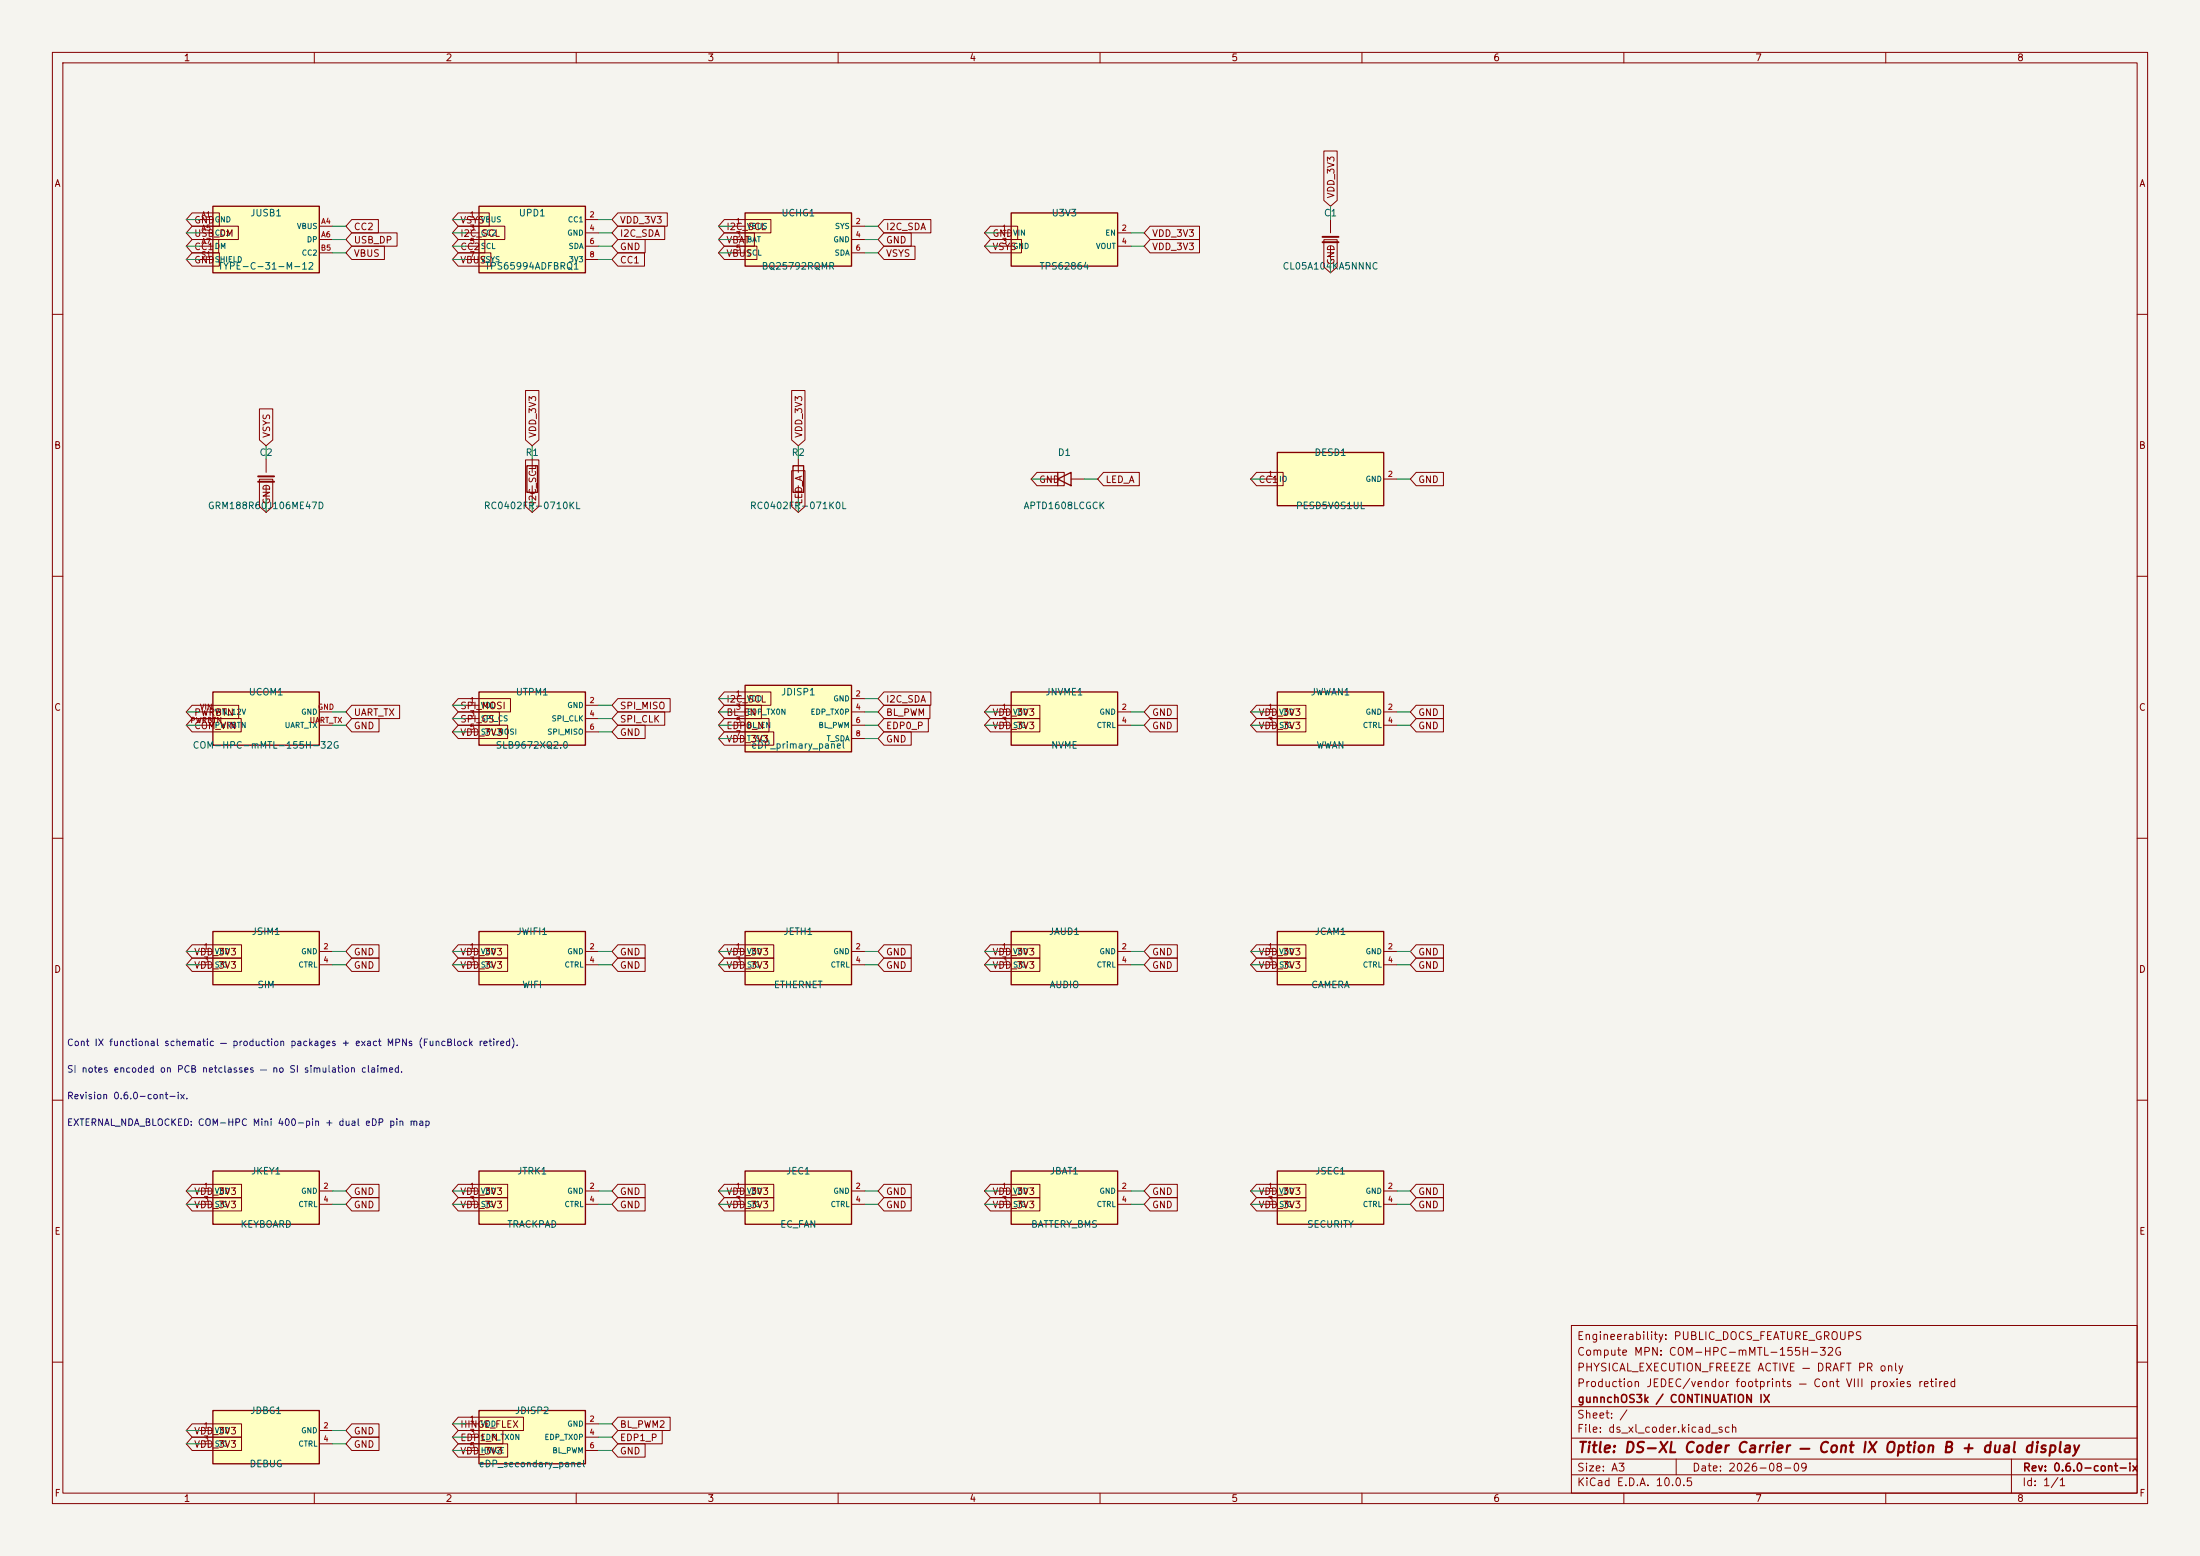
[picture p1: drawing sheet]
<svg xmlns="http://www.w3.org/2000/svg" width="420mm" height="297mm" viewBox="0 0 420 297" stroke-linecap="round" stroke-linejoin="round" font-family="sans-serif">
<path d="M0 0h420v297h-420z" fill="#f5f4ef" stroke="#f5f4ef" stroke-width=".19"/>
<g fill="none" stroke="#840000" stroke-width=".19">
<path d="M10 10h400v277h-400zM12 12h396v273h-396zM60 10v2M110 10v2M160 10v2M210 10v2M260 10v2M310 10v2M360 10v2M10 60h2M408 60h2M10 110h2"/>
<path d="M408 110h2M10 160h2M408 160h2M10 210h2M408 210h2M300 253h108v32h-108zM10 260h2M300 278.5h108M300 274.5h108M300 268.5h108M320 278.5v3M384 278.5v6.5"/>
<path d="M408 260h2M60 285v2M110 285v2M160 285v2M210 285v2M260 285v2M300 281.5h108M310 285v2M360 285v2"/>
</g>
<path d="M243.8 86.4h20.4v10.1h-20.4z" fill="#ffffc2"/>
<path d="M243.8 86.4h20.4v10.1h-20.4z" fill="none" stroke="#840000" stroke-width=".25"/>
<path d="M241.3 91.4h2.5M264.2 91.4h2.5" fill="none" stroke="#840000" stroke-width=".19"/>
<path d="M40.6 269.2h20.4v10.2h-20.4z" fill="#ffffc2"/>
<path d="M40.6 269.2h20.4v10.2h-20.4z" fill="none" stroke="#840000" stroke-width=".25"/>
<path d="M38.1 273h2.5M38.1 275.6h2.5M61 273h2.5M61 275.6h2.5" fill="none" stroke="#840000" stroke-width=".19"/>
<path d="M91.4 223.5h20.4v10.2h-20.4z" fill="#ffffc2"/>
<path d="M91.4 223.5h20.4v10.2h-20.4z" fill="none" stroke="#840000" stroke-width=".25"/>
<path d="M88.9 227.3h2.5M88.9 229.9h2.5M111.8 227.3h2.5M111.8 229.9h2.5" fill="none" stroke="#840000" stroke-width=".19"/>
<path d="M40.6 223.5h20.4v10.2h-20.4z" fill="#ffffc2"/>
<path d="M40.6 223.5h20.4v10.2h-20.4z" fill="none" stroke="#840000" stroke-width=".25"/>
<path d="M38.1 227.3h2.5M38.1 229.9h2.5M61 227.3h2.5M61 229.9h2.5" fill="none" stroke="#840000" stroke-width=".19"/>
<path d="M91.4 177.8h20.4v10.2h-20.4z" fill="#ffffc2"/>
<path d="M91.4 177.8h20.4v10.2h-20.4z" fill="none" stroke="#840000" stroke-width=".25"/>
<path d="M88.9 181.6h2.5M88.9 184.2h2.5M111.8 181.6h2.5M111.8 184.2h2.5" fill="none" stroke="#840000" stroke-width=".19"/>
<path d="M142.2 40.6h20.4v10.2h-20.4z" fill="#ffffc2"/>
<path d="M142.2 40.6h20.4v10.2h-20.4zM151.4 88.9h2v5.1h-2z" fill="none" stroke="#840000" stroke-width=".25"/>
<path d="M139.7 43.2h2.5M139.7 45.7h2.5M139.7 48.3h2.5M162.6 43.2h2.5M162.6 45.7h2.5M162.6 48.3h2.5M152.4 87.6v2.6M152.4 92.7v2.6" fill="none" stroke="#840000" stroke-width=".19"/>
<path d="M40.6 177.8h20.4v10.2h-20.4z" fill="#ffffc2"/>
<path d="M40.6 177.8h20.4v10.2h-20.4z" fill="none" stroke="#840000" stroke-width=".25"/>
<path d="M38.1 181.6h2.5M38.1 184.2h2.5M61 181.6h2.5M61 184.2h2.5" fill="none" stroke="#840000" stroke-width=".19"/>
<path d="M91.4 132.1h20.4v10.1h-20.4z" fill="#ffffc2"/>
<path d="M91.4 132.1h20.4v10.1h-20.4z" fill="none" stroke="#840000" stroke-width=".25"/>
<path d="M88.9 134.6h2.5M88.9 137.2h2.5M88.9 139.7h2.5M111.8 134.6h2.5M111.8 137.2h2.5M111.8 139.7h2.5" fill="none" stroke="#840000" stroke-width=".19"/>
<path d="M40.6 132.1h20.4v10.1h-20.4z" fill="#ffffc2"/>
<path d="M100.6 88.9h2v5.1h-2zM40.6 132.1h20.4v10.1h-20.4z" fill="none" stroke="#840000" stroke-width=".25"/>
<path d="M101.6 87.6v2.6M101.6 92.7v2.6M38.1 135.9h2.5M38.1 138.4h2.5M61 135.9h2.5M61 138.4h2.5" fill="none" stroke="#840000" stroke-width=".19"/>
<path d="M193 40.6h20.4v10.2h-20.4z" fill="#ffffc2"/>
<path d="M193 40.6h20.4v10.2h-20.4z" fill="none" stroke="#840000" stroke-width=".25"/>
<path d="M190.5 44.5h2.5M190.5 47h2.5M213.4 44.5h2.5M213.4 47h2.5M50.8 87.6v2.6M50.8 92.7v2.6" fill="none" stroke="#840000" stroke-width=".19"/>
<path d="M49.3 90.9h3M49.3 91.9h3" fill="none" stroke="#840000" stroke-width=".37"/>
<path d="M40.6 39.4h20.4v12.7h-20.4z" fill="#ffffc2"/>
<path d="M40.6 39.4h20.4v12.7h-20.4z" fill="none" stroke="#840000" stroke-width=".25"/>
<path d="M38.1 41.9h2.5M38.1 44.5h2.5M38.1 47h2.5M38.1 49.5h2.5M61 43.2h2.5M61 45.7h2.5M61 48.3h2.5" fill="none" stroke="#840000" stroke-width=".19"/>
<path d="M91.4 269.2h20.4v10.2h-20.4z" fill="#ffffc2"/>
<path d="M91.4 269.2h20.4v10.2h-20.4z" fill="none" stroke="#840000" stroke-width=".25"/>
<path d="M88.9 271.8h2.5M88.9 274.3h2.5M88.9 276.9h2.5M111.8 271.8h2.5M111.8 274.3h2.5M111.8 276.9h2.5" fill="none" stroke="#840000" stroke-width=".19"/>
<path d="M91.4 39.4h20.4v12.7h-20.4z" fill="#ffffc2"/>
<path d="M91.4 39.4h20.4v12.7h-20.4z" fill="none" stroke="#840000" stroke-width=".25"/>
<path d="M88.9 41.9h2.5M88.9 44.5h2.5M88.9 47h2.5M88.9 49.5h2.5M111.8 41.9h2.5M111.8 44.5h2.5M111.8 47h2.5M111.8 49.5h2.5" fill="none" stroke="#840000" stroke-width=".19"/>
<path d="M243.8 223.5h20.4v10.2h-20.4z" fill="#ffffc2"/>
<path d="M243.8 223.5h20.4v10.2h-20.4z" fill="none" stroke="#840000" stroke-width=".25"/>
<path d="M241.3 227.3h2.5M241.3 229.9h2.5M264.2 227.3h2.5M264.2 229.9h2.5" fill="none" stroke="#840000" stroke-width=".19"/>
<path d="M193 223.5h20.4v10.2h-20.4z" fill="#ffffc2"/>
<path d="M193 223.5h20.4v10.2h-20.4z" fill="none" stroke="#840000" stroke-width=".25"/>
<path d="M254 41.9v2.6M254 47v2.5M190.5 227.3h2.5M190.5 229.9h2.5M213.4 227.3h2.5M213.4 229.9h2.5" fill="none" stroke="#840000" stroke-width=".19"/>
<path d="M252.5 45.2h3M252.5 46.2h3" fill="none" stroke="#840000" stroke-width=".37"/>
<path d="M243.8 177.8h20.4v10.2h-20.4z" fill="#ffffc2"/>
<path d="M243.8 177.8h20.4v10.2h-20.4z" fill="none" stroke="#840000" stroke-width=".25"/>
<path d="M241.3 181.6h2.5M241.3 184.2h2.5M264.2 181.6h2.5M264.2 184.2h2.5" fill="none" stroke="#840000" stroke-width=".19"/>
<path d="M193 177.8h20.4v10.2h-20.4z" fill="#ffffc2"/>
<path d="M193 177.8h20.4v10.2h-20.4z" fill="none" stroke="#840000" stroke-width=".25"/>
<path d="M190.5 181.6h2.5M190.5 184.2h2.5M213.4 181.6h2.5M213.4 184.2h2.5" fill="none" stroke="#840000" stroke-width=".19"/>
<path d="M142.2 130.8h20.4v12.7h-20.4z" fill="#ffffc2"/>
<path d="M142.2 130.8h20.4v12.7h-20.4z" fill="none" stroke="#840000" stroke-width=".25"/>
<path d="M139.7 133.4h2.5M139.7 135.9h2.5M139.7 138.4h2.5M162.6 133.4h2.5M162.6 135.9h2.5M162.6 138.4h2.5M139.7 141h2.5M162.6 141h2.5" fill="none" stroke="#840000" stroke-width=".19"/>
<path d="M142.2 223.5h20.4v10.2h-20.4z" fill="#ffffc2"/>
<path d="M201.9 91.4l2.6-1.2v2.5zM201.9 90.2v2.5M142.2 223.5h20.4v10.2h-20.4z" fill="none" stroke="#840000" stroke-width=".25"/>
<path d="M199.4 91.4h2.5M204.5 91.4h2.5M139.7 227.3h2.5M139.7 229.9h2.5M162.6 227.3h2.5M162.6 229.9h2.5" fill="none" stroke="#840000" stroke-width=".19"/>
<path d="M142.2 177.8h20.4v10.2h-20.4z" fill="#ffffc2"/>
<path d="M142.2 177.8h20.4v10.2h-20.4z" fill="none" stroke="#840000" stroke-width=".25"/>
<path d="M139.7 181.6h2.5M139.7 184.2h2.5M162.6 181.6h2.5M162.6 184.2h2.5" fill="none" stroke="#840000" stroke-width=".19"/>
<path d="M243.8 132.1h20.4v10.1h-20.4z" fill="#ffffc2"/>
<path d="M243.8 132.1h20.4v10.1h-20.4z" fill="none" stroke="#840000" stroke-width=".25"/>
<path d="M241.3 135.9h2.5M241.3 138.4h2.5M264.2 135.9h2.5M264.2 138.4h2.5" fill="none" stroke="#840000" stroke-width=".19"/>
<path d="M193 132.1h20.4v10.1h-20.4z" fill="#ffffc2"/>
<path d="M193 132.1h20.4v10.1h-20.4z" fill="none" stroke="#840000" stroke-width=".25"/>
<g fill="none" stroke="#840000" stroke-width=".19">
<path d="M252.7 28.8h2.6v9.5l-1.3 1.1-1.3-1.1zM36.7 45.7h5.1v2.6h-5.1l-1.1-1.3zM36.7 40.6h5.2v2.6h-5.2l-1.1-1.3zM36.7 48.3h5.2v2.5h-5.2l-1.1-1.3zM36.7 43.2h8.8v2.5h-8.8l-1.1-1.2zM67.2 47h6.2v2.5h-6.2l-1.2-1.2zM67.2 41.9h5v2.6h-5l-1.2-1.3zM67.2 44.4h8.6v2.6h-8.6l-1.2-1.3zM87.5 48.3h6.2v2.5h-6.2l-1.1-1.3zM87.5 45.7h5.1v2.6h-5.1l-1.1-1.3zM87.5 43.2h8.9v2.5h-8.9l-1.1-1.2zM87.5 40.6h5.9v2.6h-5.9l-1.1-1.3z"/>
<path d="M118 45.7h5.2v2.6h-5.2l-1.2-1.3zM118 43.2h8.9v2.5h-8.9l-1.2-1.2zM118 48.3h5v2.5h-5l-1.2-1.3zM118 40.6h9.4v2.6h-9.4l-1.2-1.3zM138.3 47h6.2v2.5h-6.2l-1.1-1.2zM138.3 41.9h8.9v2.6h-8.9l-1.1-1.3zM138.3 44.4h5.7v2.6h-5.7l-1.1-1.3zM168.8 47h5.9v2.5h-5.9l-1.2-1.2zM168.8 44.4h5.2v2.6h-5.2l-1.2-1.3zM168.8 41.9h8.9v2.6h-8.9l-1.2-1.3zM189.1 45.7h5.9v2.6h-5.9l-1.1-1.3zM189.1 43.2h5.2v2.5h-5.2l-1.1-1.2z"/>
<path d="M219.6 45.7h9.4v2.6h-9.4l-1.2-1.3zM219.6 43.2h9.4v2.5h-9.4l-1.2-1.2zM252.7 45.8h2.6v5.2l-1.3 1.1-1.3-1.1zM49.5 78h2.6v6l-1.3 1.1-1.3-1.1zM100.3 74.5h2.6v9.5l-1.3 1.1-1.3-1.1zM151.1 74.5h2.6v9.5l-1.3 1.1-1.3-1.1zM49.5 91.5h2.6v5.2l-1.3 1.1-1.3-1.1zM100.3 87.8h2.6v8.9l-1.3 1.1-1.3-1.1zM151.1 89.8h2.6v6.9l-1.3 1.1-1.3-1.1zM198 90.2h5.2v2.5h-5.2l-1.2-1.3zM210.7 90.2h6.8v2.5h-6.8l-1.2-1.3zM239.9 90.2h5.1v2.5h-5.1l-1.1-1.3z"/>
<path d="M270.4 90.2h5.2v2.5h-5.2l-1.2-1.3zM36.7 134.6h8.9v2.6h-8.9l-1.1-1.3zM36.7 137.2h9.3v2.5h-9.3l-1.1-1.3zM67.2 134.6h9.1v2.6h-9.1l-1.2-1.3zM67.2 137.2h5.2v2.5h-5.2l-1.2-1.3zM87.5 138.4h9.4v2.6h-9.4l-1.1-1.3zM87.5 133.3h10v2.6h-10l-1.1-1.3zM87.5 135.9h7.8v2.5h-7.8l-1.1-1.2zM118 133.3h9.9v2.6h-9.9l-1.2-1.3zM118 135.9h8.9v2.5h-8.9l-1.2-1.2zM118 138.4h5.2v2.6h-5.2l-1.2-1.3zM138.3 134.6h7.1v2.6h-7.1l-1.1-1.3z"/>
<path d="M138.3 132.1h8.9v2.5h-8.9l-1.1-1.2zM138.3 139.7h9.4v2.5h-9.4l-1.1-1.2zM138.3 137.2h8.5v2.5h-8.5l-1.1-1.3zM168.8 137.2h8.4v2.5h-8.4l-1.2-1.3zM168.8 134.6h8.7v2.6h-8.7l-1.2-1.3zM168.8 132.1h8.9v2.5h-8.9l-1.2-1.2zM168.8 139.7h5.2v2.5h-5.2l-1.2-1.2zM189.1 137.2h9.4v2.5h-9.4l-1.1-1.3zM189.1 134.6h9.4v2.6h-9.4l-1.1-1.3zM190.5 135.9h2.5M190.5 138.4h2.5M213.4 135.9h2.5"/>
<path d="M213.4 138.4h2.5M219.6 137.2h5.2v2.5h-5.2l-1.2-1.3zM219.6 134.6h5.2v2.6h-5.2l-1.2-1.3zM239.9 137.2h9.4v2.5h-9.4l-1.1-1.3zM239.9 134.6h9.4v2.6h-9.4l-1.1-1.3zM270.4 137.2h5.2v2.5h-5.2l-1.2-1.3zM270.4 134.6h5.2v2.6h-5.2l-1.2-1.3zM36.7 180.3h9.4v2.6h-9.4l-1.1-1.3zM36.7 182.9h9.4v2.5h-9.4l-1.1-1.2zM67.2 180.3h5.2v2.6h-5.2l-1.2-1.3zM67.2 182.9h5.2v2.5h-5.2l-1.2-1.2zM87.5 180.3h9.4v2.6h-9.4l-1.1-1.3z"/>
<path d="M87.5 182.9h9.4v2.5h-9.4l-1.1-1.2zM118 180.3h5.2v2.6h-5.2l-1.2-1.3zM118 182.9h5.2v2.5h-5.2l-1.2-1.2zM138.3 182.9h9.4v2.5h-9.4l-1.1-1.2zM138.3 180.3h9.4v2.6h-9.4l-1.1-1.3zM168.8 182.9h5.2v2.5h-5.2l-1.2-1.2zM168.8 180.3h5.2v2.6h-5.2l-1.2-1.3zM189.1 182.9h9.4v2.5h-9.4l-1.1-1.2zM189.1 180.3h9.4v2.6h-9.4l-1.1-1.3zM219.6 182.9h5.2v2.5h-5.2l-1.2-1.2zM219.6 180.3h5.2v2.6h-5.2l-1.2-1.3zM239.9 180.3h9.4v2.6h-9.4l-1.1-1.3z"/>
<path d="M239.9 182.9h9.4v2.5h-9.4l-1.1-1.2zM270.4 182.9h5.2v2.5h-5.2l-1.2-1.2zM270.4 180.3h5.2v2.6h-5.2l-1.2-1.3zM36.7 226.1h9.4v2.5h-9.4l-1.1-1.3zM36.7 228.6h9.4v2.5h-9.4l-1.1-1.2zM67.2 226.1h5.2v2.5h-5.2l-1.2-1.3zM67.2 228.6h5.2v2.5h-5.2l-1.2-1.2zM87.5 226.1h9.4v2.5h-9.4l-1.1-1.3zM87.5 228.6h9.4v2.5h-9.4l-1.1-1.2zM118 226.1h5.2v2.5h-5.2l-1.2-1.3zM118 228.6h5.2v2.5h-5.2l-1.2-1.2zM138.3 226.1h9.4v2.5h-9.4l-1.1-1.3z"/>
<path d="M138.3 228.6h9.4v2.5h-9.4l-1.1-1.2zM168.8 226.1h5.2v2.5h-5.2l-1.2-1.3zM168.8 228.6h5.2v2.5h-5.2l-1.2-1.2zM189.1 228.6h9.4v2.5h-9.4l-1.1-1.2zM189.1 226.1h9.4v2.5h-9.4l-1.1-1.3zM219.6 228.6h5.2v2.5h-5.2l-1.2-1.2zM219.6 226.1h5.2v2.5h-5.2l-1.2-1.3zM239.9 228.6h9.4v2.5h-9.4l-1.1-1.2zM239.9 226.1h9.4v2.5h-9.4l-1.1-1.3zM270.4 228.6h5.2v2.5h-5.2l-1.2-1.2zM270.4 226.1h5.2v2.5h-5.2l-1.2-1.3zM36.7 271.8h9.4v2.5h-9.4l-1.1-1.3z"/>
<path d="M36.7 274.3h9.4v2.6h-9.4l-1.1-1.3zM67.2 271.8h5.2v2.5h-5.2l-1.2-1.3zM67.2 274.3h5.2v2.6h-5.2l-1.2-1.3zM87.5 275.6h9.4v2.5h-9.4l-1.1-1.2zM87.5 270.5h12.4v2.6h-12.4l-1.1-1.3zM87.5 273h8.5v2.6h-8.5l-1.1-1.3zM118 273h8.4v2.6h-8.4l-1.2-1.3zM118 275.6h5.2v2.5h-5.2l-1.2-1.2zM118 270.5h9.9v2.6h-9.9l-1.2-1.3z"/>
</g>
<g fill="none" stroke="#009600" stroke-width=".19">
<path d="M254 39.4v2.5M35.6 47h2.5M35.6 41.9h2.5M35.6 44.5h2.5M35.6 49.5h2.5M63.5 48.3h2.5M63.5 45.7h2.5M63.5 43.2h2.5M86.4 47h2.5M86.4 41.9h2.5M86.4 44.5h2.5M86.4 49.5h2.5"/>
<path d="M114.3 47h2.5M114.3 41.9h2.5M114.3 44.5h2.5M114.3 49.5h2.5M137.2 48.3h2.5M137.2 45.7h2.5M137.2 43.2h2.5M165.1 48.3h2.5M165.1 45.7h2.5M165.1 43.2h2.5M188 47h2.5M188 44.5h2.5"/>
<path d="M215.9 47h2.5M215.9 44.5h2.5M254 49.5v2.6M50.8 85.1v2.5M50.8 95.3v2.5M101.6 85.1v2.5M101.6 95.3v2.5M152.4 85.1v2.5M152.4 95.3v2.5M196.8 91.4h2.6M207 91.4h2.5M238.8 91.4h2.5"/>
<path d="M266.7 91.4h2.5M35.6 135.9h2.5M35.6 138.4h2.5M63.5 135.9h2.5M63.5 138.4h2.5M86.4 139.7h2.5M86.4 137.2h2.5M86.4 134.6h2.5M114.3 139.7h2.5M114.3 137.2h2.5M114.3 134.6h2.5M137.2 135.9h2.5"/>
<path d="M137.2 138.4h2.5M137.2 133.4h2.5M165.1 135.9h2.5M165.1 138.4h2.5M165.1 133.4h2.5M188 135.9h2.5M188 138.4h2.5M215.9 135.9h2.5M215.9 138.4h2.5M238.8 135.9h2.5M238.8 138.4h2.5M266.7 135.9h2.5"/>
<path d="M266.7 138.4h2.5M137.2 141h2.5M165.1 141h2.5M35.6 181.6h2.5M35.6 184.2h2.5M63.5 181.6h2.5M63.5 184.2h2.5M86.4 181.6h2.5M86.4 184.2h2.5M114.3 181.6h2.5M114.3 184.2h2.5M137.2 181.6h2.5"/>
<path d="M137.2 184.2h2.5M165.1 181.6h2.5M165.1 184.2h2.5M188 181.6h2.5M188 184.2h2.5M215.9 181.6h2.5M215.9 184.2h2.5M238.8 181.6h2.5M238.8 184.2h2.5M266.7 181.6h2.5M266.7 184.2h2.5M35.6 227.3h2.5"/>
<path d="M35.6 229.9h2.5M63.5 227.3h2.5M63.5 229.9h2.5M86.4 227.3h2.5M86.4 229.9h2.5M114.3 227.3h2.5M114.3 229.9h2.5M137.2 227.3h2.5M137.2 229.9h2.5M165.1 227.3h2.5M165.1 229.9h2.5M188 227.3h2.5"/>
<path d="M188 229.9h2.5M215.9 227.3h2.5M215.9 229.9h2.5M238.8 227.3h2.5M238.8 229.9h2.5M266.7 227.3h2.5M266.7 229.9h2.5M35.6 273h2.5M35.6 275.6h2.5M63.5 273h2.5M63.5 275.6h2.5M86.4 276.9h2.5"/>
<path d="M86.4 274.3h2.5M86.4 271.8h2.5M114.3 276.9h2.5M114.3 274.3h2.5M114.3 271.8h2.5"/>
</g>
<text font-size="2" fill="#840000" x="301" y="277.8">Title: DS-XL Coder Carrier — Cont IX Option B + dual display</text>
<g font-size="1.5" fill="#840000">
<text x="300.9" y="256.1">Engineerability: PUBLIC_DOCS_FEATURE_GROUPS</text>
<text x="300.9" y="262.1">PHYSICAL_EXECUTION_FREEZE ACTIVE — DRAFT PR only</text>
<text x="300.9" y="259.1">Compute MPN: COM-HPC-mMTL-155H-32G</text>
<text x="300.9" y="265.1">Production JEDEC/vendor footprints — Cont VIII proxies retired</text>
<text x="301" y="268.1">gunnchOS3k / CONTINUATION IX</text>
<text x="300.9" y="273.8">File: ds_xl_coder.kicad_sch</text>
<text x="300.9" y="271.1">Sheet: /</text>
<text x="300.9" y="281.2">Size: A3</text>
<text x="322.9" y="281.2">Date: 2026-08-09</text>
<text x="386" y="281.2">Rev: 0.6.0-cont-ix</text>
<text x="300.9" y="284">KiCad E.D.A. 10.0.5</text>
<text x="385.9" y="284">Id: 1/1</text>
</g>
<g font-size="1.3" fill="#840000">
<text x="35" y="12">1</text>
<text x="85" y="12">2</text>
<text x="135" y="12">3</text>
<text x="185" y="12">4</text>
<text x="235" y="12">5</text>
<text x="285" y="12">6</text>
<text x="335" y="12">7</text>
<text x="385" y="12">8</text>
<text x="10.3" y="36">A</text>
<text x="408.3" y="36">A</text>
<text x="255.1" y="38" transform="rotate(-90 255.1 38)">VDD_3V3</text>
<text x="37" y="43">GND</text>
<text x="37" y="45.5">USB_DM</text>
<text x="67.4" y="44.2">CC2</text>
<text x="67.4" y="46.8">USB_DP</text>
<text x="87.8" y="45.5">I2C_SCL</text>
<text x="87.8" y="43">VSYS</text>
<text x="118.2" y="45.5">I2C_SDA</text>
<text x="118.2" y="43">VDD_3V3</text>
<text x="138.6" y="44.2">I2C_SCL</text>
<text x="138.6" y="46.8">VBAT</text>
<text x="169" y="46.8">GND</text>
<text x="169" y="44.2">I2C_SDA</text>
<text x="189.4" y="45.5">GND</text>
<text x="219.8" y="45.5">VDD_3V3</text>
<text x="37" y="48">CC1</text>
<text x="37" y="50.6">GND</text>
<text x="67.4" y="49.3">VBUS</text>
<text x="87.8" y="50.6">VBUS</text>
<text x="87.8" y="48">CC2</text>
<text x="118.2" y="48">GND</text>
<text x="118.2" y="50.6">CC1</text>
<text x="138.6" y="49.3">VBUS</text>
<text x="169" y="49.3">VSYS</text>
<text x="189.4" y="48">VSYS</text>
<text x="219.8" y="48">VDD_3V3</text>
<text x="255.1" y="50.7" transform="rotate(-90 255.1 50.7)">GND</text>
<text x="51.9" y="83.7" transform="rotate(-90 51.9 83.7)">VSYS</text>
<text x="102.7" y="83.7" transform="rotate(-90 102.7 83.7)">VDD_3V3</text>
<text x="153.5" y="83.7" transform="rotate(-90 153.5 83.7)">VDD_3V3</text>
<text x="10.2" y="86">B</text>
<text x="408.2" y="86">B</text>
<text x="198.3" y="92.5">GND</text>
<text x="211" y="92.5">LED_A</text>
<text x="240.2" y="92.5">CC1</text>
<text x="270.6" y="92.5">GND</text>
<text x="51.9" y="96.4" transform="rotate(-90 51.9 96.4)">GND</text>
<text x="102.7" y="96.4" transform="rotate(-90 102.7 96.4)">I2C_SCL</text>
<text x="153.5" y="96.4" transform="rotate(-90 153.5 96.4)">LED_A</text>
<text x="10.2" y="136">C</text>
<text x="37" y="136.9">PWRBTN</text>
<text x="67.4" y="136.9">UART_TX</text>
<text x="87.8" y="135.7">SPI_MOSI</text>
<text x="118.2" y="135.7">SPI_MISO</text>
<text x="138.6" y="136.9">BL_EN</text>
<text x="138.6" y="134.4">I2C_SCL</text>
<text x="169" y="136.9">BL_PWM</text>
<text x="169" y="134.4">I2C_SDA</text>
<text x="189.4" y="136.9">VDD_3V3</text>
<text x="219.8" y="136.9">GND</text>
<text x="240.2" y="136.9">VDD_3V3</text>
<text x="270.6" y="136.9">GND</text>
<text x="408.2" y="136">C</text>
<text x="37" y="139.5">COM_VIN</text>
<text x="67.4" y="139.5">GND</text>
<text x="87.8" y="140.8">VDD_3V3</text>
<text x="87.8" y="138.2">SPI_CS</text>
<text x="118.2" y="138.2">SPI_CLK</text>
<text x="118.2" y="140.8">GND</text>
<text x="138.6" y="142">VDD_3V3</text>
<text x="138.6" y="139.5">EDP0_N</text>
<text x="169" y="139.5">EDP0_P</text>
<text x="169" y="142">GND</text>
<text x="189.4" y="139.5">VDD_3V3</text>
<text x="219.8" y="139.5">GND</text>
<text x="240.2" y="139.5">VDD_3V3</text>
<text x="270.6" y="139.5">GND</text>
<text x="10.2" y="186">D</text>
<text x="37" y="182.7">VDD_3V3</text>
<text x="37" y="185.2">VDD_3V3</text>
<text x="67.4" y="182.7">GND</text>
<text x="67.4" y="185.2">GND</text>
<text x="87.8" y="182.7">VDD_3V3</text>
<text x="87.8" y="185.2">VDD_3V3</text>
<text x="118.2" y="182.7">GND</text>
<text x="118.2" y="185.2">GND</text>
<text x="138.6" y="185.2">VDD_3V3</text>
<text x="138.6" y="182.7">VDD_3V3</text>
<text x="169" y="185.2">GND</text>
<text x="169" y="182.7">GND</text>
<text x="189.4" y="185.2">VDD_3V3</text>
<text x="189.4" y="182.7">VDD_3V3</text>
<text x="219.8" y="185.2">GND</text>
<text x="219.8" y="182.7">GND</text>
<text x="240.2" y="182.7">VDD_3V3</text>
<text x="240.2" y="185.2">VDD_3V3</text>
<text x="270.6" y="185.2">GND</text>
<text x="270.6" y="182.7">GND</text>
<text x="408.2" y="186">D</text>
<text x="37" y="228.4">VDD_3V3</text>
<text x="37" y="230.9">VDD_3V3</text>
<text x="67.4" y="228.4">GND</text>
<text x="67.4" y="230.9">GND</text>
<text x="87.8" y="228.4">VDD_3V3</text>
<text x="87.8" y="230.9">VDD_3V3</text>
<text x="118.2" y="228.4">GND</text>
<text x="118.2" y="230.9">GND</text>
<text x="138.6" y="228.4">VDD_3V3</text>
<text x="138.6" y="230.9">VDD_3V3</text>
<text x="169" y="228.4">GND</text>
<text x="169" y="230.9">GND</text>
<text x="189.4" y="230.9">VDD_3V3</text>
<text x="189.4" y="228.4">VDD_3V3</text>
<text x="219.8" y="230.9">GND</text>
<text x="219.8" y="228.4">GND</text>
<text x="240.2" y="230.9">VDD_3V3</text>
<text x="240.2" y="228.4">VDD_3V3</text>
<text x="270.6" y="230.9">GND</text>
<text x="270.6" y="228.4">GND</text>
<text x="10.3" y="236">E</text>
<text x="408.3" y="236">E</text>
<text x="37" y="274.1">VDD_3V3</text>
<text x="67.4" y="274.1">GND</text>
<text x="87.8" y="272.8">HINGE_FLEX</text>
<text x="87.8" y="275.4">EDP1_N</text>
<text x="118.2" y="275.4">EDP1_P</text>
<text x="118.2" y="272.8">BL_PWM2</text>
<text x="37" y="276.6">VDD_3V3</text>
<text x="67.4" y="276.6">GND</text>
<text x="87.8" y="277.9">VDD_3V3</text>
<text x="118.2" y="277.9">GND</text>
<text x="10.3" y="286">F</text>
<text x="35" y="287">1</text>
<text x="85" y="287">2</text>
<text x="135" y="287">3</text>
<text x="185" y="287">4</text>
<text x="235" y="287">5</text>
<text x="285" y="287">6</text>
<text x="335" y="287">7</text>
<text x="385" y="287">8</text>
<text x="408.3" y="286">F</text>
</g>
<g font-size="1.3" fill="#006464">
<text x="47.7" y="41.6">JUSB1</text>
<text x="98.9" y="41.6">UPD1</text>
<text x="149.1" y="41.6">UCHG1</text>
<text x="200.7" y="41.6">U3V3</text>
<text x="252.6" y="41.6">C1</text>
<text x="41.5" y="51.8">TYPE-C-31-M-12</text>
<text x="92.5" y="51.8">TPS65994ADFBRQ1</text>
<text x="145.3" y="51.8">BQ25792RQMR</text>
<text x="198.3" y="51.8">TPS62864</text>
<text x="244.7" y="51.8">CL05A104KA5NNNC</text>
<text x="49.4" y="87.3">C2</text>
<text x="100.2" y="87.3">R1</text>
<text x="151" y="87.3">R2</text>
<text x="201.8" y="87.3">D1</text>
<text x="250.8" y="87.3">DESD1</text>
<text x="39.6" y="97.5">GRM188R60J106ME47D</text>
<text x="92.3" y="97.5">RC0402FR-0710KL</text>
<text x="143.1" y="97.5">RC0402FR-071K0L</text>
<text x="195.3" y="97.5">APTD1608LCGCK</text>
<text x="247.3" y="97.5">PESD5V0S1UL</text>
<text x="47.4" y="133">UCOM1</text>
<text x="98.4" y="133">UTPM1</text>
<text x="149" y="133">JDISP1</text>
<text x="199.5" y="133">JNVME1</text>
<text x="250.1" y="133">JWWAN1</text>
<text x="36.7" y="143.2">COM-HPC-mMTL-155H-32G</text>
<text x="94.5" y="143.2">SLB9672XQ2.0</text>
<text x="143.3" y="143.2">eDP_primary_panel</text>
<text x="200.6" y="143.2">NVME</text>
<text x="251.2" y="143.2">WWAN</text>
<text x="48" y="178.8">JSIM1</text>
<text x="98.5" y="178.8">JWIFI1</text>
<text x="149.5" y="178.8">JETH1</text>
<text x="200.1" y="178.8">JAUD1</text>
<text x="250.9" y="178.8">JCAM1</text>
<text x="49" y="188.9">SIM</text>
<text x="99.6" y="188.9">WIFI</text>
<text x="147.6" y="188.9">ETHERNET</text>
<text x="200.3" y="188.9">AUDIO</text>
<text x="250.2" y="188.9">CAMERA</text>
<text x="47.8" y="224.5">JKEY1</text>
<text x="98.6" y="224.5">JTRK1</text>
<text x="150" y="224.5">JEC1</text>
<text x="200.3" y="224.5">JBAT1</text>
<text x="251" y="224.5">JSEC1</text>
<text x="45.8" y="234.6">KEYBOARD</text>
<text x="96.7" y="234.6">TRACKPAD</text>
<text x="148.8" y="234.6">EC_FAN</text>
<text x="196.7" y="234.6">BATTERY_BMS</text>
<text x="249.4" y="234.6">SECURITY</text>
<text x="47.7" y="270.2">JDBG1</text>
<text x="98.2" y="270.2">JDISP2</text>
<text x="47.5" y="280.4">DEBUG</text>
<text x="91.3" y="280.4">eDP_secondary_panel</text>
</g>
<g font-size="1.3" fill="#0000c2">
<text x="12.7" y="200">Cont IX functional schematic — production packages + exact MPNs (FuncBlock retired).</text>
<text x="12.7" y="205.1">SI notes encoded on PCB netclasses — no SI simulation claimed.</text>
<text x="12.7" y="215.2">EXTERNAL_NDA_BLOCKED: COM-HPC Mini 400-pin + dual eDP pin map</text>
<text x="12.7" y="210.1">Revision 0.6.0-cont-ix.</text>
</g>
<g font-size="1" fill="#a90000">
<text x="38.3" y="41.7">A1</text>
<text x="89.6" y="41.7">1</text>
<text x="112.4" y="41.7">2</text>
<text x="38.3" y="44.3">A5</text>
<text x="38.3" y="46.8">A7</text>
<text x="61.2" y="43">A4</text>
<text x="61.2" y="45.5">A6</text>
<text x="89.6" y="44.3">3</text>
<text x="89.6" y="46.8">5</text>
<text x="112.4" y="44.3">4</text>
<text x="112.4" y="46.8">6</text>
<text x="140.4" y="43">1</text>
<text x="140.4" y="45.5">3</text>
<text x="163.2" y="43">2</text>
<text x="163.2" y="45.5">4</text>
<text x="191.2" y="44.3">1</text>
<text x="191.2" y="46.8">3</text>
<text x="214" y="44.3">2</text>
<text x="214" y="46.8">4</text>
<text x="38.3" y="49.3">S1</text>
<text x="61.1" y="48.1">B5</text>
<text x="89.6" y="49.3">7</text>
<text x="112.4" y="49.3">8</text>
<text x="140.4" y="48.1">5</text>
<text x="163.2" y="48.1">6</text>
<text x="242" y="91.3">1</text>
<text x="264.8" y="91.3">2</text>
<text x="38.1" y="135.7">VIN</text>
<text x="60.6" y="135.7">GND</text>
<text x="89.6" y="134.4">1</text>
<text x="89.6" y="137">3</text>
<text x="112.4" y="134.4">2</text>
<text x="112.4" y="137">4</text>
<text x="140.4" y="133.2">1</text>
<text x="140.4" y="135.7">3</text>
<text x="163.2" y="133.2">2</text>
<text x="163.2" y="135.7">4</text>
<text x="191.2" y="135.7">1</text>
<text x="214" y="135.7">2</text>
<text x="242" y="135.7">1</text>
<text x="264.8" y="135.7">2</text>
<text x="36.2" y="138.2">PWRBTN</text>
<text x="59" y="138.2">UART_TX</text>
<text x="89.6" y="139.5">5</text>
<text x="112.4" y="139.5">6</text>
<text x="140.4" y="138.2">5</text>
<text x="140.4" y="140.8">7</text>
<text x="163.2" y="138.2">6</text>
<text x="163.2" y="140.8">8</text>
<text x="191.2" y="138.2">3</text>
<text x="214" y="138.2">4</text>
<text x="242" y="138.2">3</text>
<text x="264.8" y="138.2">4</text>
<text x="38.8" y="181.4">1</text>
<text x="38.8" y="184">3</text>
<text x="61.6" y="181.4">2</text>
<text x="61.6" y="184">4</text>
<text x="89.6" y="181.4">1</text>
<text x="89.6" y="184">3</text>
<text x="112.4" y="181.4">2</text>
<text x="112.4" y="184">4</text>
<text x="140.4" y="181.4">1</text>
<text x="140.4" y="184">3</text>
<text x="163.2" y="181.4">2</text>
<text x="163.2" y="184">4</text>
<text x="191.2" y="181.4">1</text>
<text x="191.2" y="184">3</text>
<text x="214" y="181.4">2</text>
<text x="214" y="184">4</text>
<text x="242" y="181.4">1</text>
<text x="242" y="184">3</text>
<text x="264.8" y="181.4">2</text>
<text x="264.8" y="184">4</text>
<text x="38.8" y="227.1">1</text>
<text x="61.6" y="227.1">2</text>
<text x="89.6" y="227.1">1</text>
<text x="112.4" y="227.1">2</text>
<text x="140.4" y="227.1">1</text>
<text x="163.2" y="227.1">2</text>
<text x="191.2" y="227.1">1</text>
<text x="214" y="227.1">2</text>
<text x="242" y="227.1">1</text>
<text x="264.8" y="227.1">2</text>
<text x="38.8" y="229.7">3</text>
<text x="61.6" y="229.7">4</text>
<text x="89.6" y="229.7">3</text>
<text x="112.4" y="229.7">4</text>
<text x="140.4" y="229.7">3</text>
<text x="163.2" y="229.7">4</text>
<text x="191.2" y="229.7">3</text>
<text x="214" y="229.7">4</text>
<text x="242" y="229.7">3</text>
<text x="264.8" y="229.7">4</text>
<text x="38.8" y="272.9">1</text>
<text x="38.8" y="275.4">3</text>
<text x="61.6" y="272.9">2</text>
<text x="61.6" y="275.4">4</text>
<text x="89.6" y="271.6">1</text>
<text x="89.6" y="274.1">3</text>
<text x="112.4" y="271.6">2</text>
<text x="112.4" y="274.1">4</text>
<text x="89.6" y="276.7">5</text>
<text x="112.4" y="276.7">6</text>
</g>
<g font-size="1" fill="#006464">
<text x="40.9" y="42.7">GND</text>
<text x="40.9" y="45.2">CC1</text>
<text x="40.9" y="47.8">DM</text>
<text x="56.6" y="43.9">VBUS</text>
<text x="58.5" y="46.5">DP</text>
<text x="91.7" y="42.7">VBUS</text>
<text x="91.7" y="45.2">CC2</text>
<text x="91.7" y="47.8">SCL</text>
<text x="108.2" y="45.2">GND</text>
<text x="108.3" y="42.7">CC1</text>
<text x="108.4" y="47.8">SDA</text>
<text x="142.5" y="43.9">VBUS</text>
<text x="142.5" y="46.5">BAT</text>
<text x="159" y="46.5">GND</text>
<text x="159.3" y="43.9">SYS</text>
<text x="193.3" y="45.2">VIN</text>
<text x="193.3" y="47.8">GND</text>
<text x="209.1" y="47.8">VOUT</text>
<text x="210.9" y="45.2">EN</text>
<text x="40.9" y="50.3">SHIELD</text>
<text x="57.5" y="49">CC2</text>
<text x="91.7" y="50.3">VSYS</text>
<text x="108.5" y="50.3">3V3</text>
<text x="142.5" y="49">SCL</text>
<text x="159.2" y="49">SDA</text>
<text x="244.1" y="92.2">IO</text>
<text x="260.6" y="92.2">GND</text>
<text x="40.9" y="136.7">VIN_12V</text>
<text x="57.4" y="136.7">GND</text>
<text x="91.7" y="135.4">VDD</text>
<text x="91.7" y="137.9">SPI_CS</text>
<text x="105.2" y="137.9">SPI_CLK</text>
<text x="108.2" y="135.4">GND</text>
<text x="142.5" y="134.1">VDD</text>
<text x="142.5" y="136.7">EDP_TX0N</text>
<text x="154.7" y="136.7">EDP_TX0P</text>
<text x="159" y="134.1">GND</text>
<text x="193.3" y="136.7">VDD</text>
<text x="209.8" y="136.7">GND</text>
<text x="244.1" y="136.7">VDD</text>
<text x="260.6" y="136.7">GND</text>
<text x="40.9" y="139.2">PWRBTN</text>
<text x="54.3" y="139.2">UART_TX</text>
<text x="91.7" y="140.5">SPI_MOSI</text>
<text x="104.4" y="140.5">SPI_MISO</text>
<text x="142.5" y="139.2">BL_EN</text>
<text x="142.5" y="141.7">T_SCL</text>
<text x="156.2" y="139.2">BL_PWM</text>
<text x="157.7" y="141.7">T_SDA</text>
<text x="193.3" y="139.2">SIG</text>
<text x="209.3" y="139.2">CTRL</text>
<text x="244.1" y="139.2">SIG</text>
<text x="260.1" y="139.2">CTRL</text>
<text x="40.9" y="182.4">VDD</text>
<text x="40.9" y="184.9">SIG</text>
<text x="56.9" y="184.9">CTRL</text>
<text x="57.4" y="182.4">GND</text>
<text x="91.7" y="182.4">VDD</text>
<text x="91.7" y="184.9">SIG</text>
<text x="107.7" y="184.9">CTRL</text>
<text x="108.2" y="182.4">GND</text>
<text x="142.5" y="182.4">VDD</text>
<text x="142.5" y="184.9">SIG</text>
<text x="158.5" y="184.9">CTRL</text>
<text x="159" y="182.4">GND</text>
<text x="193.3" y="182.4">VDD</text>
<text x="193.3" y="184.9">SIG</text>
<text x="209.3" y="184.9">CTRL</text>
<text x="209.8" y="182.4">GND</text>
<text x="244.1" y="182.4">VDD</text>
<text x="244.1" y="184.9">SIG</text>
<text x="260.1" y="184.9">CTRL</text>
<text x="260.6" y="182.4">GND</text>
<text x="40.9" y="228.1">VDD</text>
<text x="40.9" y="230.6">SIG</text>
<text x="56.9" y="230.6">CTRL</text>
<text x="57.4" y="228.1">GND</text>
<text x="91.7" y="228.1">VDD</text>
<text x="91.7" y="230.6">SIG</text>
<text x="107.7" y="230.6">CTRL</text>
<text x="108.2" y="228.1">GND</text>
<text x="142.5" y="228.1">VDD</text>
<text x="142.5" y="230.6">SIG</text>
<text x="158.5" y="230.6">CTRL</text>
<text x="159" y="228.1">GND</text>
<text x="193.3" y="228.1">VDD</text>
<text x="193.3" y="230.6">SIG</text>
<text x="209.3" y="230.6">CTRL</text>
<text x="209.8" y="228.1">GND</text>
<text x="244.1" y="228.1">VDD</text>
<text x="244.1" y="230.6">SIG</text>
<text x="260.1" y="230.6">CTRL</text>
<text x="260.6" y="228.1">GND</text>
<text x="40.9" y="273.8">VDD</text>
<text x="57.4" y="273.8">GND</text>
<text x="91.7" y="272.5">VDD</text>
<text x="91.7" y="275.1">EDP_TX0N</text>
<text x="103.9" y="275.1">EDP_TX0P</text>
<text x="108.2" y="272.5">GND</text>
<text x="40.9" y="276.4">SIG</text>
<text x="56.9" y="276.4">CTRL</text>
<text x="91.7" y="277.6">HINGE</text>
<text x="105.4" y="277.6">BL_PWM</text>
</g>
</svg>
